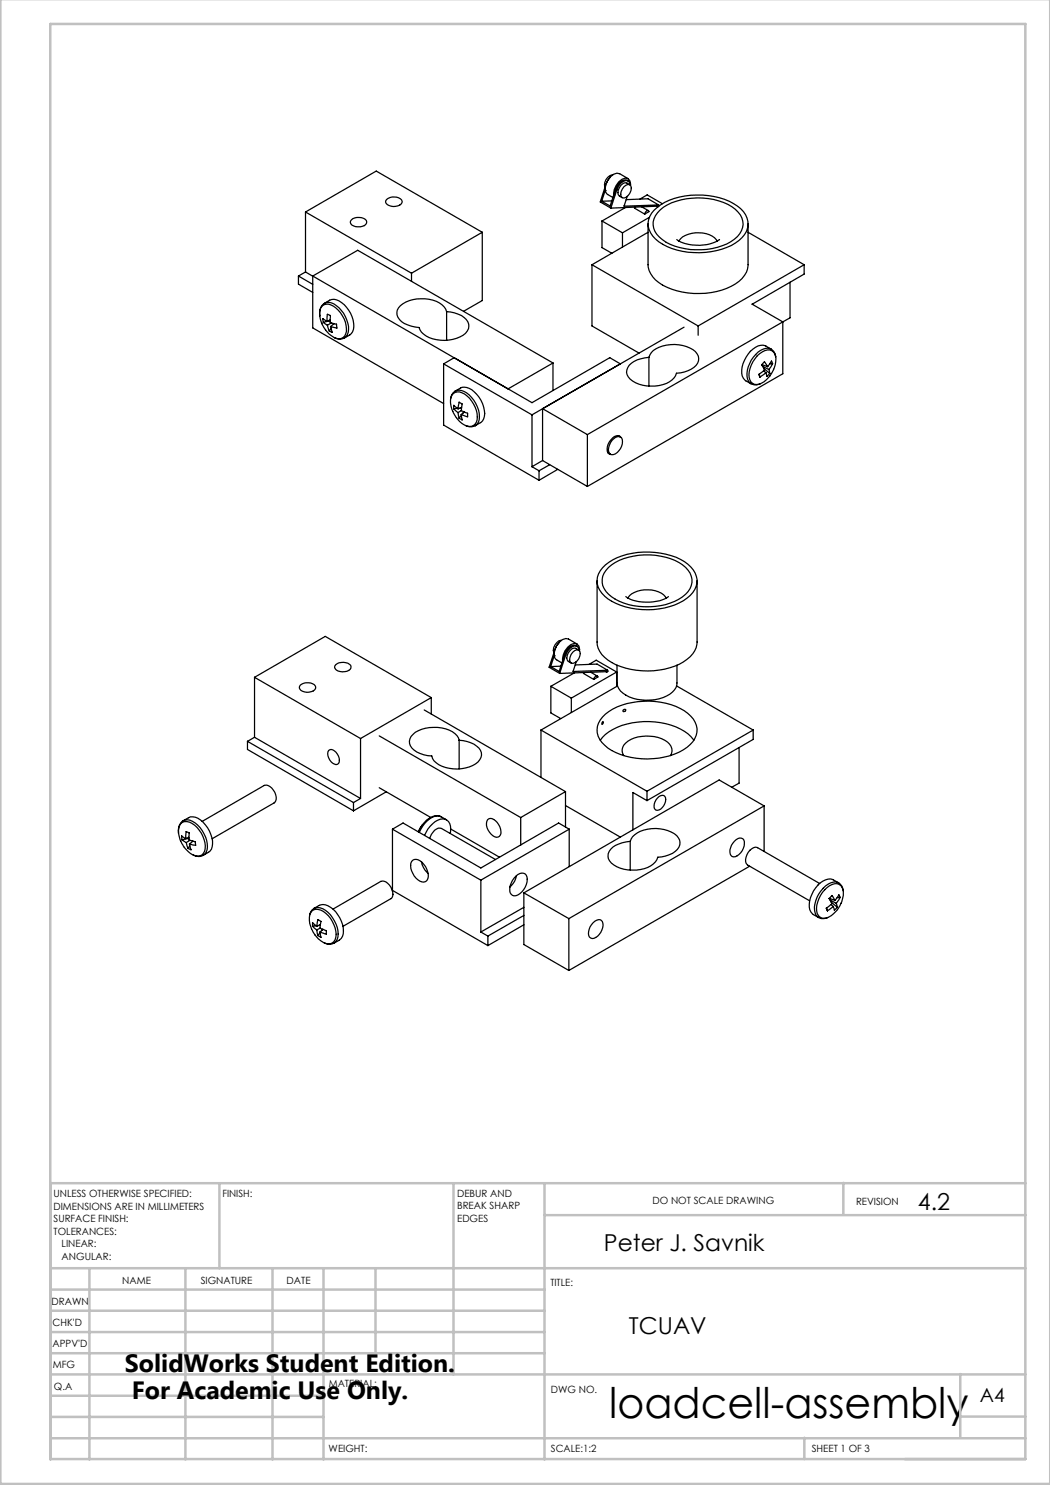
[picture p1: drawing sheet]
<svg xmlns="http://www.w3.org/2000/svg" width="210mm" height="297mm" viewBox="0 0 210 297" stroke-linecap="round" stroke-linejoin="round" font-family="sans-serif">
<g fill="none" stroke="#c0c0c0" stroke-width=".5">
<path d="M.1 -.1v296.9h209.9v-296.9M10.1 4.8h195v287h-195zM43.9 236.6v17M90.7 236.6v38.3M108.9 236.6v55.3M168.7 236.6v6.3M205.1 236.6h-195v55.3M10.1 253.6h195M10.1 257.9h98.8M17.9 253.6v38.3M37.1 253.6v38.3M54.5 253.6v38.3"/>
<path d="M64.7 253.6v38.3M75.1 253.6v17M108.9 243h96.2M10.1 270.6h98.8M10.1 266.4h98.8M10.1 262.1h98.8M10.1 279.1h54.6M10.1 274.9h195M192.1 274.8v12.7M10.1 287.7h195M10.1 283.4h54.6M160.9 287.5v4.3"/>
<path d="M192.1 283.3h13"/>
</g>
<g fill="none" stroke="#000" stroke-width=".25">
<path d="M77.3 39.9a2.33 2.33 0 0 1 3 .1 .8 .8 0 0 1-.7 1.2 2.03 2.03 0 0 1-2.5-.8zM121 38.1l.5 .8M121 38.1h.1M121 38.1l-.7 2.1M121.1 37l-1 3.4 2.1 1.2M121.5 38.9l1.1 .6M122 35.5l-.8 1.3M122.5 35a1.9 1.9 0 0 0-1.5 2.5M122.7 39h.1M122.7 39l-.7 2.2-1.7-1M123.2 37.8l-.5 1.2M123.2 37.8l.2 .2"/>
<path d="M123.4 38l-1.2 3.6M124.8 37.4l.4-.4 .7-.1a1.78 1.78 0 0 1-1.1 2.7l-.3-.1a1.29 1.29 0 0 1 0-1.7zM125.2 39.9l4.4-.1 2.1 1.2M125.4 36.1a1.63 1.63 0 0 0-1.9 1l-.3 .7M125.4 36.1l.2 .1M125.4 39.3l-.6 1.9 6.9-.2M125.6 35.7l-1.7-1a2.08 2.08 0 0 0-2.4 1.4l-.4 .9-.1 1.1M125.9 36.9l-.5-.3a1.28 1.28 0 0 0-1.5 .9 1.25 1.25 0 0 0 .6 2M126 36.9v-.3l-.3-.4a1.67 1.67 0 0 0-2 1l-.3 .8M126.1 37.1l-.1-.9-.4-.5a2.08 2.08 0 0 0-2.4 1.4l-.4 .9-.1 1M128 39.8l1.4-.8 3.1 1.7M59.7 55.2l2.8 1.7"/>
<path d="M59.7 55.2v1.6l2.8 1.7M61.1 42.4v12M61.1 42.4l21.2 12.2M61.1 54.4l1.4 .8M61.1 42.4l14.1-8.2 21.2 12.3M61.1 54.4l-1.4 .8M62.5 55.2l43.9 25.3 15.6-9 2.1 1.3-17.7 10.2M62.5 55.2v10.4l26.2 15.1M62.5 55.2l9-5.1 39.1 22.5M70.3 44a2.33 2.33 0 0 1 3 .1 1.03 1.03 0 0 1-1.2 1.3 1.75 1.75 0 0 1-2-.9zM82.3 54.6v1.7M96.4 46.5l-14.1 8.1"/>
<path d="M96.4 46.5v13.6l-3.7 2.2M118.4 52.9l21.2 12.3M118.4 52.9v12.3l9.4 5.4M120.4 44.2l4.1 2.4M120.4 44.2v5.3l2 1.2M122.4 40.2h-2.1M124.5 46.6v2.8M124.8 41.1h.1M125.1 41.5l-4.7 2.7M127 41.4l-.1 .2 2 1.2M128.3 41.4l1.4 .7M129.1 42.4l.3-.2h.4v.1l-.9 .5z"/>
<path d="M129.6 44.8v8.1a5.5 5.5 0 0 0 3.8 4.6 15.1 15.1 0 0 0 14.4-1.2 4.2 4.2 0 0 0 1.8-3.4v-8.1M129.6 46.5l-11.2 6.4M129.9 43.5l-5.4 3.1M130.8 42a12.7 12.7 0 0 1 9.7-3 11.8 11.8 0 0 1 8.2 3.3 3.8 3.8 0 0 1-.9 5.8 14.6 14.6 0 0 1-11.3 2.2 9.2 9.2 0 0 1-6.4-3.7 3.6 3.6 0 0 1 .7-4.6zM131.4 41.3h.2M131.6 41.3v-.1l-9.4 .4M131.6 41.3h.1M131.7 41l.1 .2M132 42a12.9 12.9 0 0 1 10.7-2.1 7.5 7.5 0 0 1 5.7 3.7 3.9 3.9 0 0 1-2.2 4.7 14.1 14.1 0 0 1-13 .2 4.4 4.4 0 0 1-2.6-4.1 4.3 4.3 0 0 1 1.4-2.4zM135.4 47.9a8.6 8.6 0 0 0 8.5 0M135.8 48.2a4.3 4.3 0 0 1 4-1.6 4.3 4.3 0 0 1 3.7 1.6M149.6 46.5l11.2 6.4"/>
<path d="M158 56.4v7.2l-1.4 .8M160.8 52.9l-21.2 12.3M160.8 52.9v1.9l-10.4 6.1M64.5 61.2a1.93 1.93 0 0 1 2.6 .4 5.4 5.4 0 0 1 2 5.2 1.66 1.66 0 0 1-2.7 .4 5.7 5.7 0 0 1-2.4-5.2zM64.7 64.4l.8 .6M64.9 60.7h-.1a2.34 2.34 0 0 0-.8 2.4M64.9 60.7a2.38 2.38 0 0 1 3.4-.2 5.5 5.5 0 0 1 2.2 5.9l-.5 .6-1.1 .6M64.9 60.7a2.01 2.01 0 0 1 2.4 .4 6 6 0 0 1 2.3 5.4l-.1 .5-.6 .6M65.4 64.2v-1.2l.1-.1h.1a.57 .57 0 0 1 .4 .9v.2a.62 .62 0 0 0 .8 .7 .5 .5 0 0 1 .5 .7l.1 .2-1.3-.3M65.4 64.2l-.8-.5 .1 .7M65.5 65l.4 1.2M66 64l-.6 .2"/>
<path d="M66 64.2l-1.3 .2M66.1 65.3l.4 1.2-.6-.3M66.2 65.6l-.3 .6M66.3 64.6l-.8 .4M66.8 64.7l-.7 .6M66.8 64.7v.1M67 67.6a2.02 2.02 0 0 0 1.9 0M80 61.2a7.3 7.3 0 0 1 8.4-.2l.7 .8 .2 .5a5.4 5.4 0 0 1 4.3 2 2.16 2.16 0 0 1-1.6 3.1 7.2 7.2 0 0 1-7.7-1l-.5-.9-.8-.1a4.2 4.2 0 0 1-3.6-2.4 1.83 1.83 0 0 1 .6-1.8zM88.7 72.8v12.2l19.1 11.1M88.7 72.8l17.7 10.2M89.3 62.3v5.7M90.7 78.7a2.07 2.07 0 0 1 2.7 .5 5.4 5.4 0 0 1 1.9 5.2 1.79 1.79 0 0 1-2.9 .3 5.9 5.9 0 0 1-2.2-5.2z"/>
<path d="M90.8 71.5l-2.1 1.3M91.1 78.2a2.78 2.78 0 0 1 4.3 .7 5.3 5.3 0 0 1 1.3 4.9 2.77 2.77 0 0 1-1.7 1.4 2.21 2.21 0 0 0 .8-2.5 5.9 5.9 0 0 0-3.5-4.6l-.5-.1zM91.1 78.2a1.83 1.83 0 0 0-1 1.4M110.6 72.6l-9 5.2M110.6 72.6v5.5M125.8 73.1a5.7 5.7 0 0 1 4-1.6 3.4 3.4 0 0 1 2.7-2.3 7.5 7.5 0 0 1 6.6 1.1 2.09 2.09 0 0 1-.8 3.5 6.6 6.6 0 0 1-3 .8 4.4 4.4 0 0 1-4.3 2.6 6.1 6.1 0 0 1-5.3-1.8 1.76 1.76 0 0 1 .1-2.3zM129.8 71.5v5.7M136.8 65.4l-28.3 16.3M139.6 65.2v1.9M150.2 76.7a1.8 1.8 0 0 0 1.7 .1M150.4 60.8l6.2 3.6M151.4 71.2a2.74 2.74 0 0 1 2.9-1.1 2.47 2.47 0 0 1 .7 2.9 5.7 5.7 0 0 1-3.2 3.9 1.63 1.63 0 0 1-2-2l.1-.6a6.8 6.8 0 0 1 1.5-3.1z"/>
<path d="M151.9 74.8l.1 .6M152.4 72.9l1.1 .4M152.5 73.3l1.3 .6M152.7 74.2l.5 .3M152.8 73.7l1.2 1M153.2 74.5l-1.2 .9M153.2 74.5l.2 .8 .6-.6M153.5 73.3l-.4-.6a.3 .3 0 0 0-.3-.3 .3 .3 0 0 0-.3 .3l-.2 .3 .3 .3a.62 .62 0 0 1 .2 .7 .62 .62 0 0 1-.4 .5l-.4 .2a.4 .4 0 0 0-.1 .6l.1 .1M153.8 73.9l.2 .8M154.2 69.8a1.76 1.76 0 0 1 1 1.5M154.2 69.8a2.71 2.71 0 0 0-4.1 .5 5.7 5.7 0 0 0-1.7 4.9 2.67 2.67 0 0 0 1.8 1.6M154.2 69.8a3.1 3.1 0 0 0-3.5 1.6 4.8 4.8 0 0 0-1 4.9l.5 .4"/>
<path d="M154.5 72.7l-.7 1.2M154.5 72.7l-.2-.5-.8 1.1M154.5 72.7l-.5 .1M156.6 64.4l-39.1 22.5M156.6 64.4v10.4l-39.1 22.5M90.8 81.8v-.7l.8 .7M90.8 81.8l.8 .7M91.5 81.7l-.7 .1M91.6 81.8l.2-1.4 .2 .1a.56 .56 0 0 1 .4 .4 .56 .56 0 0 1-.1 .6v.6M91.6 82.5l.2 1.1M92.3 82.9l.1 1.1-.6-.4M92.3 82.1l.7 .4a.62 .62 0 0 1 .5 .9l-1.2-.5"/>
<path d="M92.3 82.1l-.7 .4M92.3 83l-.5 .6M92.3 81.5l-.7 .3M92.3 81.6h-.3M92.8 82.4l-.2 .3M92.9 82.4l-.6 .5M95 85.2a1.94 1.94 0 0 1-1.7 0M106.4 83v10.3M106.4 93.3l1.4 .9M107.8 94.2v1.9M108.5 81.7l9 5.2M108.5 92.1l9 5.2"/>
<path d="M108.5 81.7v10.4M108.5 92.1l-2.1 1.2M109.9 93l-2.1 1.2M111.5 93.9l-3.7 2.2M117.5 86.9v10.4M121.6 90.6l.5 .3M122.4 88.1a1.28 1.28 0 0 1 1.9-.5 2.58 2.58 0 0 1-1.9 3.3 1.24 1.24 0 0 1-.5-1.9zM123.6 87.1l.5 .3M124.1 87.5a1.26 1.26 0 0 0-1.9 .5 2.43 2.43 0 0 0-.6 2.6l.6 .3M119.4 116.2v12.2a4.8 4.8 0 0 0 2.9 4.1 15.6 15.6 0 0 0 14.4-.1 5 5 0 0 0 2.7-4v-12.2M120.5 113.6a12.7 12.7 0 0 1 10.5-3.1 10.6 10.6 0 0 1 7.7 3.5 3.8 3.8 0 0 1-1.3 5.6 15 15 0 0 1-15.1 .7 4.6 4.6 0 0 1-2.8-4.9l.2-.6zM121.7 113.5a12.5 12.5 0 0 1 10.4-2.3 8.2 8.2 0 0 1 5.9 3.4 3.6 3.6 0 0 1-1.5 4.8 13.6 13.6 0 0 1-14.2 0 3.6 3.6 0 0 1-.6-5.9z"/>
<path d="M125.2 119.3a8.6 8.6 0 0 0 8.4 .1l.1-.1M125.6 119.6a5 5 0 0 1 5.4-1.5 3.4 3.4 0 0 1 2.2 1.5M50.9 135.5v12M50.9 135.5l21.2 12.2M50.9 135.5l14.2-8.2 21.2 12.2M60 137.1a2.32 2.32 0 0 1 3 .1 .8 .8 0 0 1-.7 1.1 1.96 1.96 0 0 1-2.4-.7zM67.1 133a2.33 2.33 0 0 1 3 .1 1.01 1.01 0 0 1-1.2 1.2 1.68 1.68 0 0 1-2-.8zM86.3 139.5l-14.2 8.2M86.3 139.5v3.3M110.2 137.3l4.1 2.3M110.2 137.3v5.3l1.9 1.1M110.8 131.2l.1 .3 .4 .4"/>
<path d="M110.8 131.2h.1M110.8 131.2l-.7 2.1M110.9 130.1l-1.1 3.4 2.1 1.2M111.3 132l1.1 .6M111.8 128.5l-.5 .6-.3 .7M112.1 133.2l-2 .1M112.3 128.1a1.91 1.91 0 0 0-1.5 2.4M112.5 132.1l-.7 2.2-1.7-1M112.9 130.9l-.4 1.2M112.9 130.9l.2 .1M113.1 131l-1.2 3.7M114.3 139.6v2.9"/>
<path d="M114.6 130.4l.4-.3 .4-.1h.3a1.71 1.71 0 0 1-1.5 2.6 1.29 1.29 0 0 1 0-1.7zM114.7 134.2h.1M114.9 134.6l-4.7 2.7M115 133l4.4-.2 2.1 1.3M115.2 129.1a1.65 1.65 0 0 0-2 1.1l-.3 .7M115.2 129.1l.2 .2M115.3 132.3l-.7 2 6.9-.2M115.4 128.8l-1.7-1a2.08 2.08 0 0 0-2.4 1.4l-.4 .8-.1 1.2M115.7 130l-.5-.3a1.3 1.3 0 0 0-1.5 .9 1.25 1.25 0 0 0 .5 2M115.8 130l-.1-.4-.2-.3a1.67 1.67 0 0 0-2 1l-.4 .7M115.9 130.2l-.1-1-.4-.4a2.08 2.08 0 0 0-2.4 1.4l-.4 .8-.1 1.1M116.7 134.5v.2l2 1.2"/>
<path d="M117.8 132.9l1.4-.9 4.1 2.4M118.1 134.4l1.4 .8M119.2 135.2h.3l.1 .2-.9 .5zM121.2 134.3l.2 .1M121.4 134.4l-9.5 .3M121.5 134.1l.1 .2-.2 .1M123.3 134.4l-9 5.2M123.3 134.4v2.9M123.4 133v3.6a3.3 3.3 0 0 0 2.4 2.8 9.2 9.2 0 0 0 8.7-1 2.29 2.29 0 0 0 .9-1.8v-3.6M123.5 137.2l-15.3 8.8M135.3 137.2l15.3 8.8M49.5 148.3l21.2 12.2"/>
<path d="M49.5 148.3v1.6l21.2 12.3M50.9 147.5l21.2 12.2M50.9 147.5l-1.4 .8M65.7 150.1a1.2 1.2 0 0 1 1.8 .7 1.45 1.45 0 0 1 0 2.1 2.01 2.01 0 0 1-1.9-2.5zM72.1 159.7l-1.4 .8M72.1 147.7v12M75.8 157.5l10.3 6a2.16 2.16 0 0 1 2.1-.1M75.8 147.2l28.3 16.3M77.3 158.4l-6.6 3.8M82.6 146.9a7.3 7.3 0 0 1 8.4-.2l.7 .9 .1 .5a5.4 5.4 0 0 1 4.3 2 2.23 2.23 0 0 1-1.6 3 7.3 7.3 0 0 1-7.7-1l-.4-.9a4.5 4.5 0 0 1-4.5-2.5 1.95 1.95 0 0 1 .7-1.8zM84.8 142l28.3 16.3M91.8 148.1v5.7"/>
<path d="M108.2 146l21.2 12.3M108.2 146v9.5M113.1 158.3l-9 5.2M113.1 158.3v7.1M120.1 148.1a10.2 10.2 0 0 1 7.5-3.7 13.5 13.5 0 0 1 10.6 2.9l.6 .8M120.5 144.4l.1-.1v.3l-.2 .3zM121.1 142.8a14 14 0 0 1 11-2.4 10.2 10.2 0 0 1 6.6 3.4 3.9 3.9 0 0 1-1.3 5.7 15 15 0 0 1-15.8 .1 4.4 4.4 0 0 1-2.1-4.3 4.9 4.9 0 0 1 1.6-2.5zM124.7 141.9h.4a.26 .26 0 0 1-.2 .4 .26 .26 0 0 1-.3-.2zM124.7 151.1a1.99 1.99 0 0 1 .9-2.9 7.6 7.6 0 0 1 7.9 .2 1.97 1.97 0 0 1 .6 2.7M129.4 158.3v1.8M131.8 159.3a.82 .82 0 0 1 1.1-.1 .82 .82 0 0 1 .2 1.1 2.02 2.02 0 0 1-1.9 1.7 1.48 1.48 0 0 1 0-2zM147.8 149.5v7.1l-1.4 .8"/>
<path d="M150.6 146l-21.2 12.3M150.6 146v1.9l-21.2 12.2M36.2 164.7a2.07 2.07 0 0 1 2.7 .3 5.6 5.6 0 0 1 2 5.2 1.72 1.72 0 0 1-2.8 .5 5.7 5.7 0 0 1-2.3-5.2zM36.4 168l.9 .5M36.6 164.2a2.28 2.28 0 0 0-.9 2.4M36.6 164.1h.1a2.51 2.51 0 0 1 2.8 .9 5.5 5.5 0 0 1 1.7 5.4l-.6 .7M36.7 164.1a2.6 2.6 0 0 1 3.9 .3 5.7 5.7 0 0 1 1.7 5.4l-.6 .7-1.1 .6M37.1 167.7l.1-1.4 .2 .1a.53 .53 0 0 1 .5 .3 .53 .53 0 0 1-.1 .6v.2a.69 .69 0 0 0 .8 .7 .52 .52 0 0 1 .5 .7v.2l-1.2-.3M37.1 167.7l-.8-.5 .1 .8M37.3 168.5l.3 1.2M37.8 167.5l-.7 .2M37.8 167.7l-1.4 .3"/>
<path d="M37.9 168.8l.3 1.2-.6-.3M38 169.2l-.4 .5M38 168.1l-.7 .4M38.6 168.2l-.1 .1M38.6 168.2l-.7 .6M38.7 171.1a2.09 2.09 0 0 0 1.9 0M40.4 164.3l12.4-7.2a2.16 2.16 0 0 1 2.3 1.9 1.39 1.39 0 0 1-.3 1.6l-12.4 7.1M70.7 160.5v1.7M78.5 165.8l2.1-1.2 15.6 9 15.5-9 2.1 1.2M78.5 165.8v12.3l19.1 11M78.5 165.8l17.7 10.2M82.5 172a1.7 1.7 0 0 1 2.3 .9 2.99 2.99 0 0 1 .6 3.2 1.49 1.49 0 0 1-2.2-.5l-.4-.4a2.61 2.61 0 0 1-.3-3.2z"/>
<path d="M84.3 172.4a4 4 0 0 0 1.3 2.3M84.5 165l-.8 1.2M86 167.7l.3-.8a1.81 1.81 0 0 1 2-1.2l10.8 6.2M86.1 163.5l-.2 .2a5.8 5.8 0 0 0-2.2 2.7M88.3 163.4a2.4 2.4 0 0 0-2.8 .7l-.9 1.1-.7 1.3M88.3 163.4l1 .6M90 166.7l.1-.3a1.98 1.98 0 0 0-1.5-2.6 4.9 4.9 0 0 0-3.7 3.3M90.1 165.8l9.8 5.6M96.2 176v10.4M97.5 164a1.28 1.28 0 0 1 1.9 .5 2.62 2.62 0 0 1 .6 2.5 1.07 1.07 0 0 1-1.8-.2 2.52 2.52 0 0 1-.7-2.8zM103.2 175.2a1.23 1.23 0 0 1 1.2-.6 1.23 1.23 0 0 1 1 .8 3.4 3.4 0 0 1-2.6 3.8 1.39 1.39 0 0 1-.8-2 4.3 4.3 0 0 1 1.2-2zM103.3 175.2a3.8 3.8 0 0 1-1.3 2.2"/>
<path d="M104.1 163.5v5.5M104.8 178.6l9 5.1M104.8 178.6v10.3l9 5.2M113.1 161.1l11 6.3M113.8 165.8l-17.6 10.2M113.8 165.8v7.5M122.6 169.4a7.2 7.2 0 0 1 3.4-1.1 4.5 4.5 0 0 1 4.4-2.6 6.1 6.1 0 0 1 5.3 1.9 1.93 1.93 0 0 1-.7 2.7 6.3 6.3 0 0 1-3.4 1.1 4.4 4.4 0 0 1-4.4 2.6 6.1 6.1 0 0 1-5.3-1.8 1.97 1.97 0 0 1 .7-2.8zM126 168.3v5.7M129.4 160.1l-2.8-1.6v7.5M146.9 168.2a1.05 1.05 0 0 1 1-.6 1.05 1.05 0 0 1 1 .7 2.82 2.82 0 0 1-2.2 3.1 1.21 1.21 0 0 1-.6-1.9l.2-.5zM149.9 173.2l-36.1 20.9M152.8 161.2l-9-5.2-39 22.6"/>
<path d="M152.8 161.2l-39 22.5M152.8 161.2v9.1M163.9 176.7l-12.4-7.2a1.59 1.59 0 0 0-1.9 1l-.2 .4a1.61 1.61 0 0 0 .1 2.1l12.4 7.2M165 177.9a2.66 2.66 0 0 1 2.8-1 2.33 2.33 0 0 1 .7 2.8 5.5 5.5 0 0 1-3.3 3.9 1.6 1.6 0 0 1-1.9-2l.2-1.2a6 6 0 0 1 1.5-2.5zM165.9 179.7l1.1 .4M167.7 176.6a1.94 1.94 0 0 1 1 1.5M167.7 176.6a2.71 2.71 0 0 0-4.1 .4 5.7 5.7 0 0 0-1.6 5 2.67 2.67 0 0 0 1.7 1.5M167.7 176.6a2.59 2.59 0 0 0-3.1 1.1 5.3 5.3 0 0 0-1.4 5.3l.5 .5M168 179.5l-.7 1.2M168 179.5l-.2-.5-.8 1.1M168 179.5h-.6M62.4 182.2a2.18 2.18 0 0 1 2.8 .5 5.8 5.8 0 0 1 2 4.7 1.56 1.56 0 0 1-2.5 1.1 5.6 5.6 0 0 1-2.8-5.6z"/>
<path d="M62.5 185.2v-.7l.9 .7M62.5 185.2l.9 .8M62.8 181.7a2.58 2.58 0 0 1 3.8 .2 5.7 5.7 0 0 1 1.9 5.4 3.1 3.1 0 0 1-1.7 1.3M62.8 181.7a2.51 2.51 0 0 1 2.8 .8 5.7 5.7 0 0 1 1.9 5.4l-.7 .7M62.9 181.7a1.66 1.66 0 0 0-1 1.4M63.3 185.2h-.8M63.4 185.2l.2-1.3 .2 .1a.54 .54 0 0 1 .3 1l-.1 .6M63.4 186l.2 1.1M64 186.4l.2 1.1-.6-.4M64 185.6l.8 .3a.62 .62 0 0 1 .5 .9l-1.3-.4M64 186.5l-.4 .6M64 185.6l-.6 .4"/>
<path d="M64.1 185l-.7 .2M64.1 185.1h-.4M64.5 185.8l-.2 .3M64.6 185.9l-.6 .5M65 188.6a2.09 2.09 0 0 0 1.8 0M66.6 181.8l9.6-5.5a2.37 2.37 0 0 1 2.4 2.6l-.2 .7-.2 .1-9.6 5.6M96.2 186.4l1.4 .8M97.6 187.2v1.9M104.8 181.5l-8.6 4.9M104.8 183.1l-7.2 4.1M104.8 185l-7.2 4.1M113.8 183.7v10.4"/>
<path d="M118.6 184.6a1.05 1.05 0 0 1 1-.7 1.05 1.05 0 0 1 1 .8 2.82 2.82 0 0 1-2.2 3 1.21 1.21 0 0 1-.6-1.8l.2-.5zM163.7 183.5a1.76 1.76 0 0 0 1.7 .1M165.3 181.6l.2 .6M166 180l1.3 .7M166.2 180.9l.5 .4M166.3 180.4l1.1 1M166.7 181.3l-1.2 .9M166.7 181.3l.2 .7 .5-.6M167 180.1l-.3-.6a.3 .3 0 0 0-.3-.3 .3 .3 0 0 0-.3 .3l-.3 .2 .3 .4a.62 .62 0 0 1 .2 .6 .62 .62 0 0 1-.5 .5l-.2 .2a.4 .4 0 0 0-.1 .7v.1M167.3 180.7l.1 .7"/>
</g>
<text font-size="8.5" x="121.8" y="283.5">loadcell-assembly</text>
<g font-size="5">
<text x="25" y="274.4">SolidWorks Student Edition.</text>
<text x="26.4" y="279.9">For Academic Use Only.</text>
</g>
<g font-size="4.7">
<text x="183.6" y="241.9">4.2</text>
<text x="120.8" y="250.3">Peter J. Savnik</text>
<text x="125.8" y="266.8">TCUAV</text>
</g>
<text font-size="3.9" x="196" y="280.4">A4</text>
<g font-size="2">
<text x="10.7" y="239.5">UNLESS OTHERWISE SPECIFIED:</text>
<text x="44.5" y="239.5">FINISH:</text>
<text x="91.4" y="239.4">DEBUR AND</text>
<text x="10.7" y="242">DIMENSIONS ARE IN MILLIMETERS</text>
<text x="10.7" y="244.5">SURFACE FINISH:</text>
<text x="91.4" y="241.9">BREAK SHARP</text>
<text x="91.4" y="244.4">EDGES</text>
<text x="130.5" y="240.8">DO NOT SCALE DRAWING</text>
<text x="171.2" y="241">REVISION</text>
<text x="10.7" y="247">TOLERANCES:</text>
<text x="12.3" y="249.5">LINEAR:</text>
<text x="12.3" y="252">ANGULAR:</text>
<text x="24.4" y="256.9">NAME</text>
<text x="40.1" y="256.8">SIGNATURE</text>
<text x="57.3" y="256.8">DATE</text>
<text x="110.1" y="257.1">TITLE:</text>
<text x="10.3" y="260.9">DRAWN</text>
<text x="10.5" y="269.3">APPV'D</text>
<text x="10.5" y="265.2">CHK'D</text>
<text x="10.6" y="273.6">MFG</text>
<text x="10.8" y="278">Q.A</text>
<text x="65.8" y="277.4">MATERIAL:</text>
<text x="110.2" y="278.5">DWG NO.</text>
<text x="65.7" y="290.4">WEIGHT:</text>
<text x="110.2" y="290.5">SCALE:1:2</text>
<text x="162.4" y="290.4">SHEET 1 OF 3</text>
</g>
</svg>
